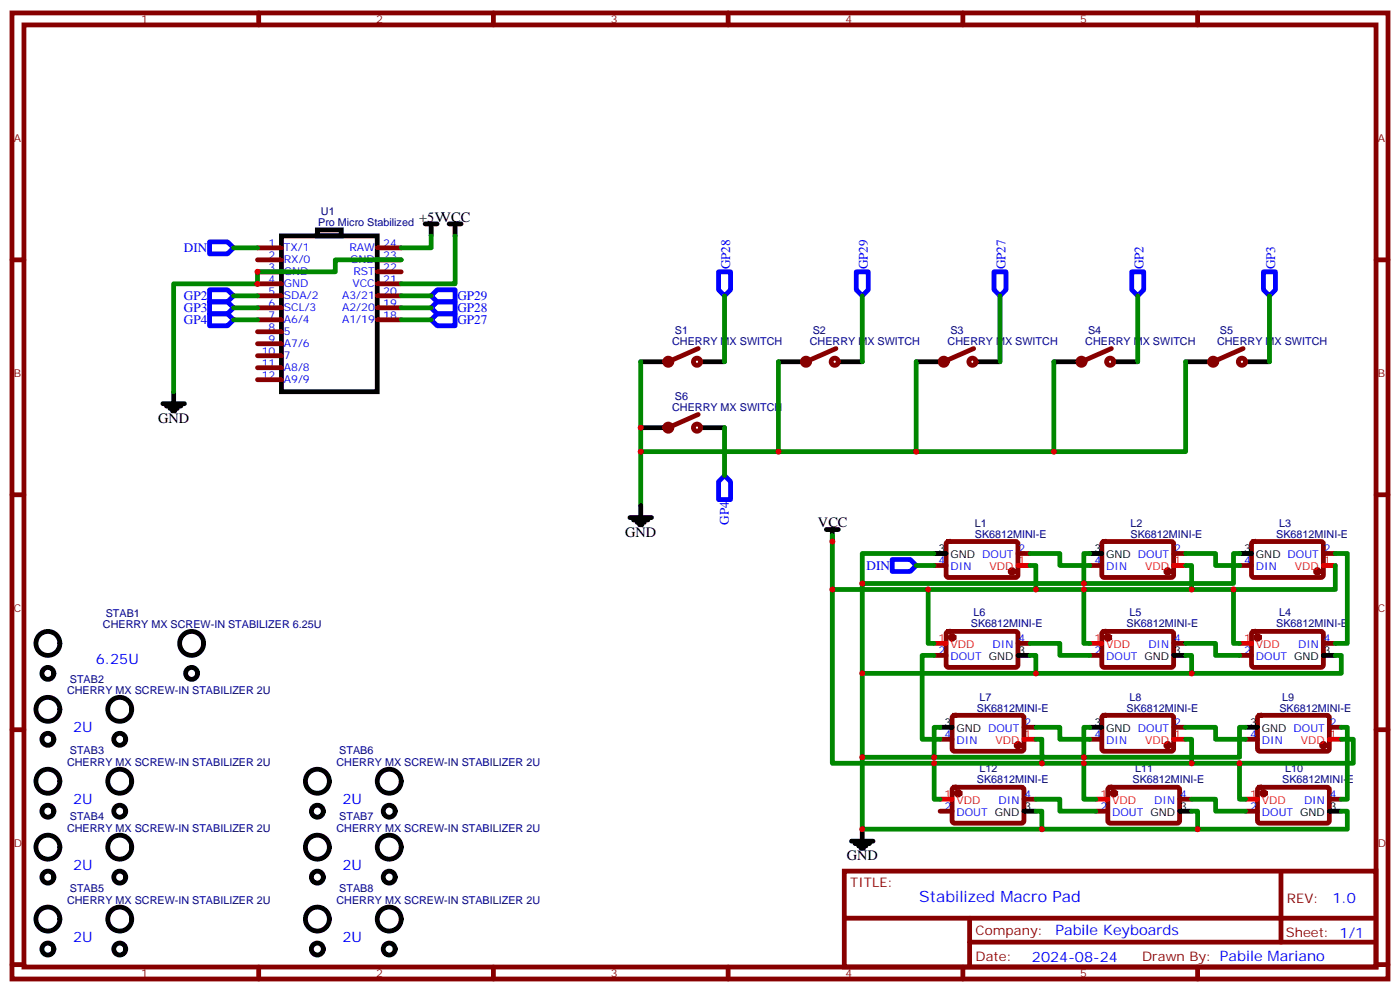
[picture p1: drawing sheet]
<svg xmlns="http://www.w3.org/2000/svg" width="412mm" height="292mm" viewBox="0 0 412 292" stroke-linecap="round" stroke-linejoin="round" font-family="sans-serif">
<g fill="none" stroke="#870000" stroke-width="1.4">
<path d="M3.5 3.8h405.4v284.3h-405.4zM7.1 7.3h398.2v277.3h-398.2zM76.2 3.8v3.5M145.3 3.8v3.5M214.5 3.8v3.5M283.6 3.8v3.5M352.8 3.8v3.5M3.5 76.5h3.6M75.8 76.5h7.1M75.8 73h7.1M111.1 76.5h7.1M111.1 73h7.1"/>
<path d="M405.3 76.5h3.6M75.8 80h7.1M75.8 83.5h7.1M75.8 87.1h7.1M75.8 90.6h7.1M75.8 94.1h7.1M75.8 97.6h7.1M111.1 80h7.1M111.1 83.5h7.1M111.1 87.1h7.1M111.1 90.6h7.1M111.1 94.1h7.1"/>
<path d="M75.8 101.2h7.1M75.8 104.7h7.1M75.8 108.2h7.1M75.8 111.8h7.1M205.7 102.6l-8.9 3.9M246.2 102.6l-8.8 3.9M286.8 102.6l-8.8 3.9M327.4 102.6l-8.8 3.9M366.2 102.6l-8.8 3.9M205.7 122l-8.9 3.9M3.5 145.6h3.6M278.9 159.6l.5-.2h20l.5 .7-.1 9.4-.6 .5-20.1-.1-.4-.6v-9.2z"/>
<path d="M324.8 159.6l.5-.2h20l.4 .7v9.4l-.7 .5-20-.1-.4-.6v-9.2zM368.9 159.6l.5-.2h20l.4 .7v9.4l-.7 .5-20-.1-.4-.6v-9.2zM405.3 145.6h3.6M275.2 166.4h3.5M299.9 162.9h3.5M321 166.4h3.6M345.7 162.9h3.5M365.1 166.4h3.6M389.8 162.9h3.5M275.2 192.9h3.5M278.9 186l.5-.2 20 .1 .5 .6-.1 9.5-.6 .4h-20.1l-.4-.7v-9.2zM299.9 189.4h3.5"/>
<path d="M321 192.9h3.6M324.8 186l.5-.2 20 .1 .4 .6v9.5l-.7 .4h-20l-.4-.7v-9.2zM345.7 189.4h3.5M365.1 192.9h3.6M368.9 186l.5-.2 20 .1 .4 .6v9.5l-.7 .4h-20l-.4-.7v-9.2zM389.8 189.4h3.5M3.5 214.8h3.6M276.9 217.6h3.6M280.7 210.7l.5-.2 20 .1 .4 .6v9.5l-.7 .4h-20l-.4-.7v-9.2zM301.6 214.1h3.6M321 217.6h3.6M324.8 210.7l.5-.2 20 .1 .4 .6v9.5l-.7 .4h-20l-.4-.7v-9.2z"/>
<path d="M345.7 214.1h3.5M366.9 217.6h3.5M370.7 210.7l.4-.2 20.1 .1 .4 .6-.1 9.5-.6 .4h-20.1l-.4-.7v-9.2zM391.6 214.1h3.5M405.3 214.8h3.6M276.9 238.8h3.6M280.7 231.9l.5-.2 20 .1 .4 .6v9.5l-.7 .4-20-.1-.4-.6v-9.2zM301.6 235.2h3.6M322.8 238.8h3.5M326.6 231.9l.4-.2 20.1 .1 .4 .6-.1 9.5-.6 .4-20-.1-.5-.6v-9.2zM347.5 235.2h3.5M366.9 238.8h3.5"/>
<path d="M370.7 231.9l.4-.2 20.1 .1 .4 .6-.1 9.5-.6 .4-20.1-.1-.4-.6v-9.2zM391.6 235.2h3.5M248.7 256.4h156.6v28.2h-156.6zM377.3 256.4v20.9M248.7 270.2h156.5M285.6 277.3h119.6M285.6 270.2v14.2M3.5 283.9h3.6M76.2 284.6v3.5M145.3 284.6v3.5M214.5 284.6v3.5M283.6 284.6v3.5"/>
<path d="M352.8 284.6v3.5M405.3 283.9h3.6"/>
<circle cx="196.8" cy="106.5" r="1.06"/>
<circle cx="205.3" cy="106.5" r="1.06"/>
<circle cx="237.4" cy="106.5" r="1.06"/>
<circle cx="245.9" cy="106.5" r="1.06"/>
<circle cx="278" cy="106.5" r="1.06"/>
<circle cx="286.5" cy="106.5" r="1.06"/>
<circle cx="318.6" cy="106.5" r="1.06"/>
<circle cx="327" cy="106.5" r="1.06"/>
<circle cx="357.4" cy="106.5" r="1.06"/>
<circle cx="365.8" cy="106.5" r="1.06"/>
<circle cx="196.8" cy="125.9" r="1.06"/>
<circle cx="205.3" cy="125.9" r="1.06"/>
</g>
<g fill="none" stroke="#000" stroke-width="1.4">
<path d="M82.9 69.4h28.2v45.9h-28.2zM93.5 67.7h7v1.7h-7zM125.2 65.9h3.6M127 65.9v3.5M132.3 65.9h3.5M134.1 65.9v3.5M48 118.8h6.3M49 119.5h4.3M51.2 115.3v3.5M188.7 106.5h7.1M206.4 106.5h7M229.3 106.5h7.1"/>
<path d="M246.9 106.5h7.1M269.9 106.5h7M287.5 106.5h7.1M310.4 106.5h7.1M328.1 106.5h7M349.2 106.5h7.1M366.9 106.5h7M50.1 120.2h2.1M50.8 120.9h.7M188.7 125.9h7.1M206.4 125.9h7M185.6 152.3h6.3"/>
<path d="M186.6 153h4.3M187.7 153.7h2.1M188.4 154.4h.7M188.7 148.8v3.5M243.4 155.9h3.5M245.2 155.9v3.5M275.2 162.9h3.5M321 162.9h3.6M365.1 162.9h3.6M299.9 192.9h3.5M345.7 192.9h3.5M389.8 192.9h3.5"/>
<path d="M276.9 214.1h3.6M321 214.1h3.6M366.9 214.1h3.5M301.6 238.8h3.6M347.5 238.8h3.5M391.6 238.8h3.5M250.8 247.6h6.4M251.9 248.3h4.2M252.9 249h2.2M253.6 249.7h.8M254 244.1v3.5"/>
<circle cx="14.1" cy="189.4" r="3.5"/>
<circle cx="14.1" cy="198.2" r="1.76"/>
<circle cx="56.4" cy="189.4" r="3.5"/>
<circle cx="56.4" cy="198.2" r="1.76"/>
<circle cx="14.1" cy="208.8" r="3.5"/>
<circle cx="14.1" cy="217.6" r="1.76"/>
<circle cx="35.3" cy="208.8" r="3.5"/>
<circle cx="35.3" cy="217.6" r="1.76"/>
<circle cx="14.1" cy="229.9" r="3.5"/>
<circle cx="14.1" cy="238.8" r="1.76"/>
<circle cx="35.3" cy="229.9" r="3.5"/>
<circle cx="35.3" cy="238.8" r="1.76"/>
<circle cx="93.5" cy="229.9" r="3.5"/>
<circle cx="93.5" cy="238.8" r="1.76"/>
<circle cx="114.7" cy="229.9" r="3.5"/>
<circle cx="114.7" cy="238.8" r="1.76"/>
<circle cx="14.1" cy="249.3" r="3.5"/>
<circle cx="14.1" cy="258.2" r="1.76"/>
<circle cx="35.3" cy="249.3" r="3.5"/>
<circle cx="35.3" cy="258.2" r="1.76"/>
<circle cx="93.5" cy="249.3" r="3.5"/>
<circle cx="93.5" cy="258.2" r="1.76"/>
<circle cx="114.7" cy="249.3" r="3.5"/>
<circle cx="114.7" cy="258.2" r="1.76"/>
<circle cx="14.1" cy="270.5" r="3.5"/>
<circle cx="14.1" cy="279.3" r="1.76"/>
<circle cx="35.3" cy="270.5" r="3.5"/>
<circle cx="35.3" cy="279.3" r="1.76"/>
<circle cx="93.5" cy="270.5" r="3.5"/>
<circle cx="93.5" cy="279.3" r="1.76"/>
<circle cx="114.7" cy="270.5" r="3.5"/>
<circle cx="114.7" cy="279.3" r="1.76"/>
</g>
<g fill="#870000" stroke="#870000" stroke-width="1.4">
<circle cx="298.1" cy="168.2" r=".53"/>
<circle cx="344" cy="168.2" r=".53"/>
<circle cx="388.1" cy="168.2" r=".53"/>
<circle cx="370.4" cy="187.6" r=".53"/>
<circle cx="326.3" cy="187.6" r=".53"/>
<circle cx="280.5" cy="187.6" r=".53"/>
<circle cx="299.9" cy="219.4" r=".53"/>
<circle cx="344" cy="219.4" r=".53"/>
<circle cx="389.8" cy="219.4" r=".53"/>
<circle cx="372.2" cy="233.5" r=".53"/>
<circle cx="328.1" cy="233.5" r=".53"/>
<circle cx="282.2" cy="233.5" r=".53"/>
</g>
<path d="M299.9 166.4h3.5M345.7 166.4h3.5M389.8 166.4h3.5M275.2 189.4h3.5M321 189.4h3.6M365.1 189.4h3.6M301.6 217.6h3.6M345.7 217.6h3.5M391.6 217.6h3.5M276.9 235.2h3.6M322.8 235.2h3.5M366.9 235.2h3.5" fill="none" stroke="#f00" stroke-width="1.4"/>
<g fill="none" stroke="#008700" stroke-width="1.4">
<path d="M68.8 73h7M118.2 76.5h-19.4v3.5h-23v3.5h-24.6v31.8M127 69.4v3.6h-8.8M134.1 69.4v14.1h-15.9M68.8 87.1h7M68.8 90.6h7M68.8 94.1h7M118.2 87.1h8.8M118.2 90.6h8.8M118.2 94.1h8.8M213.4 87.1v19.4M254 87.1v19.4"/>
<path d="M294.6 87.1v19.4M335.1 87.1v19.4M373.9 87.1v19.4M188.7 106.5v42.3M229.3 106.5v26.4h-40.6M269.9 106.5v26.4h-40.6M310.4 106.5v26.4h-40.5M349.2 106.5v26.4h-38.8M213.4 125.9v14.1M245.2 157.6v15.9h148.1v-7.1M245.2 173.5v51.1h153.4v-7h-3.5M269.9 166.4h5.3"/>
<path d="M273.4 173.5v15.9h1.8M275.2 162.9h-21.2v81.2h142.9v-5.3h-1.8M303.4 162.9h8.8v3.5h8.8M303.4 166.4h1.8v7.1M319.3 173.5v15.9h1.7M321 162.9h-1.7v8.8M349.2 162.9h8.9v3.5h7M349.2 166.4h1.8v7.1M363.4 173.5v15.9h1.7M365.1 162.9h-1.7v8.8h-109.4M393.3 162.9h3.6v26.5h-3.6M275.2 192.9h-3.6v24.7h5.3"/>
<path d="M303.4 189.4h8.8v3.5h8.8M303.4 192.9h1.8v5.3M349.2 189.4h8.9v3.5h7M349.2 192.9h1.8v5.3M393.3 192.9h1.8v5.3h-141.1M276.9 214.1h-1.7v8.8M305.2 214.1h7v3.5h8.8M305.2 217.6h1.7v7M321 214.1h-1.7v8.8M349.2 214.1h8.9v3.5h8.8M349.2 217.6h1.8v7M366.9 214.1h-1.8v8.8h-111.1"/>
<path d="M395.1 214.1h1.8v21.1h-1.8M275.2 224.6v10.6h1.7M305.2 235.2h7v3.6h10.6M305.2 238.8h1.7v5.3M319.3 224.6v10.6h3.5M351 235.2h7.1v3.6h8.8M351 238.8h1.8v5.3M365.1 224.6v10.6h1.8"/>
</g>
<g fill="none" stroke="#00f" stroke-width="1.4">
<path d="M61.7 71.2h5.3l1.8 1.8-1.8 1.7h-5.3zM61.7 85.3h5.3l1.8 1.8-1.8 1.7h-5.3zM61.7 88.8h5.3l1.8 1.8-1.8 1.8h-5.3zM61.7 92.4h5.3l1.8 1.7-1.8 1.8h-5.3zM127 87.1l1.8-1.8h5.3v3.5h-5.3zM127 90.6l1.8-1.8h5.3v3.6h-5.3zM127 94.1l1.8-1.7h5.3v3.5h-5.3zM211.7 80h3.5v5.3l-1.8 1.8-1.7-1.8zM252.2 80h3.6v5.3l-1.8 1.8-1.8-1.8zM292.8 80h3.5v5.3l-1.7 1.8-1.8-1.8zM333.4 80h3.5v5.3l-1.8 1.8-1.7-1.8zM372.2 80h3.5v5.3l-1.8 1.8-1.7-1.8z"/>
<path d="M213.4 140l1.8 1.7v5.3h-3.5v-5.3zM262.8 164.7h5.3l1.8 1.7-1.8 1.8h-5.3z"/>
</g>
<g fill="#c00">
<circle cx="188.7" cy="125.9" r=".88"/>
<circle cx="188.7" cy="132.9" r=".88"/>
<circle cx="229.3" cy="132.9" r=".88"/>
<circle cx="269.9" cy="132.9" r=".88"/>
<circle cx="310.4" cy="132.9" r=".88"/>
<circle cx="254" cy="171.7" r=".88"/>
<circle cx="319.3" cy="171.7" r=".88"/>
<circle cx="254" cy="198.2" r=".88"/>
<circle cx="351" cy="198.2" r=".88"/>
<circle cx="305.2" cy="198.2" r=".88"/>
<circle cx="254" cy="222.9" r=".88"/>
<circle cx="319.3" cy="222.9" r=".88"/>
<circle cx="275.2" cy="222.9" r=".88"/>
<circle cx="254" cy="244.1" r=".88"/>
<circle cx="352.8" cy="244.1" r=".88"/>
<circle cx="306.9" cy="244.1" r=".88"/>
<circle cx="351" cy="173.5" r=".88"/>
<circle cx="305.2" cy="173.5" r=".88"/>
<circle cx="245.2" cy="159.4" r=".88"/>
<circle cx="245.2" cy="173.5" r=".88"/>
<circle cx="351" cy="224.6" r=".88"/>
<circle cx="306.9" cy="224.6" r=".88"/>
<circle cx="275.2" cy="224.6" r=".88"/>
<circle cx="319.3" cy="224.6" r=".88"/>
<circle cx="365.1" cy="224.6" r=".88"/>
<circle cx="363.4" cy="173.5" r=".88"/>
<circle cx="319.3" cy="173.5" r=".88"/>
<circle cx="273.4" cy="173.5" r=".88"/>
<circle cx="75.8" cy="83.5" r=".88"/>
<circle cx="75.8" cy="80" r=".88"/>
</g>
<text font-size="4.6" fill="#00f" x="270.8" y="265.4">Stabilized Macro Pad</text>
<g font-size="4.2">
<text x="123.5" y="65.2">+5VVCC</text>
<text x="46.6" y="124.5">GND</text>
<text x="240.9" y="155.2">VCC</text>
<text x="184.1" y="158">GND</text>
<text x="249.4" y="253.2">GND</text>
</g>
<g font-size="4.2" fill="#00f">
<text x="28.2" y="195.4">6.25U</text>
<text x="21.5" y="215.5">2U</text>
<text x="21.5" y="236.6">2U</text>
<text x="100.9" y="236.6">2U</text>
<text x="21.5" y="256">2U</text>
<text x="100.9" y="256">2U</text>
<text x="392.5" y="265.7">1.0</text>
<text x="310.9" y="275.2">Pabile Keyboards</text>
<text x="21.5" y="277.2">2U</text>
<text x="100.9" y="277.2">2U</text>
<text x="304" y="283">2024-08-24</text>
</g>
<g font-size="3.9" fill="#00f">
<text x="54.2" y="74.2">DIN</text>
<text x="215.1" y="79.3" transform="rotate(-90 215.1 79.3)">GP28</text>
<text x="255.7" y="79.3" transform="rotate(-90 255.7 79.3)">GP29</text>
<text x="296.2" y="79.3" transform="rotate(-90 296.2 79.3)">GP27</text>
<text x="336.8" y="79.3" transform="rotate(-90 336.8 79.3)">GP2</text>
<text x="375.6" y="79.3" transform="rotate(-90 375.6 79.3)">GP3</text>
<text x="54.2" y="88.3">GP2</text>
<text x="134.8" y="88.4">GP29</text>
<text x="54.2" y="91.8">GP3</text>
<text x="54.2" y="95.4">GP4</text>
<text x="134.8" y="92">GP28</text>
<text x="134.8" y="95.5">GP27</text>
<text x="214.7" y="154.4" transform="rotate(-90 214.7 154.4)">GP4</text>
<text x="255.2" y="167.7">DIN</text>
</g>
<g font-size="3.9" fill="#800">
<text x="250.5" y="261">TITLE:</text>
<text x="379.1" y="265.7">REV:</text>
<text x="287.4" y="275.2">Company:</text>
<text x="378.7" y="275.8">Sheet: 1/1</text>
<text x="287.4" y="282.9">Date:</text>
<text x="336.4" y="282.9">Drawn By: Pabile Mariano</text>
</g>
<g font-size="3.2" fill="#800">
<text x="41.6" y="6.8">1</text>
<text x="110.8" y="6.8">2</text>
<text x="179.9" y="6.8">3</text>
<text x="249.1" y="6.8">4</text>
<text x="318.2" y="6.8">5</text>
<text x="4.1" y="41.9">A</text>
<text x="405.9" y="41.9">A</text>
<text x="4.1" y="111.1">B</text>
<text x="405.9" y="111.1">B</text>
<text x="4.1" y="180.2">C</text>
<text x="405.9" y="180.2">C</text>
<text x="4.1" y="249.3">D</text>
<text x="405.9" y="249.3">D</text>
<text x="41.6" y="287.6">1</text>
<text x="110.8" y="287.6">2</text>
<text x="179.9" y="287.6">3</text>
<text x="249.1" y="287.6">4</text>
<text x="318.2" y="287.6">5</text>
</g>
<g font-size="3.2" fill="#000080">
<text x="94.5" y="63.3">U1</text>
<text x="93.7" y="66.6">Pro Micro Stabilized</text>
<text x="198" y="101.5">CHERRY MX SWITCH</text>
<text x="198.8" y="98.2">S1</text>
<text x="238.6" y="101.5">CHERRY MX SWITCH</text>
<text x="239.4" y="98.2">S2</text>
<text x="279.1" y="101.5">CHERRY MX SWITCH</text>
<text x="280" y="98.2">S3</text>
<text x="319.7" y="101.5">CHERRY MX SWITCH</text>
<text x="320.5" y="98.2">S4</text>
<text x="358.5" y="101.5">CHERRY MX SWITCH</text>
<text x="359.3" y="98.2">S5</text>
<text x="198.8" y="117.6">S6</text>
<text x="198" y="120.9">CHERRY MX SWITCH</text>
<text x="287.2" y="155.2">L1</text>
<text x="333" y="155.2">L2</text>
<text x="376.8" y="155">L3</text>
<text x="287.2" y="158.3">SK6812MINI-E</text>
<text x="333" y="158.3">SK6812MINI-E</text>
<text x="375.9" y="158.3">SK6812MINI-E</text>
<text x="30.3" y="184.8">CHERRY MX SCREW-IN STABILIZER 6.25U</text>
<text x="31.2" y="181.5">STAB1</text>
<text x="286" y="184.7">SK6812MINI-E</text>
<text x="286.8" y="181.4">L6</text>
<text x="331.8" y="184.7">SK6812MINI-E</text>
<text x="332.7" y="181.4">L5</text>
<text x="375.9" y="184.7">SK6812MINI-E</text>
<text x="376.8" y="181.4">L4</text>
<text x="20.6" y="200.9">STAB2</text>
<text x="19.8" y="204.2">CHERRY MX SCREW-IN STABILIZER 2U</text>
<text x="287.8" y="209.5">SK6812MINI-E</text>
<text x="288.6" y="206.2">L7</text>
<text x="331.8" y="209.5">SK6812MINI-E</text>
<text x="332.7" y="206.2">L8</text>
<text x="376.9" y="209.5">SK6812MINI-E</text>
<text x="377.7" y="206.2">L9</text>
<text x="19.8" y="225.4">CHERRY MX SCREW-IN STABILIZER 2U</text>
<text x="20.6" y="222.1">STAB3</text>
<text x="99.1" y="225.4">CHERRY MX SCREW-IN STABILIZER 2U</text>
<text x="100" y="222.1">STAB6</text>
<text x="288.6" y="227.2">L12</text>
<text x="334.4" y="227.2">L11</text>
<text x="378.5" y="227.2">L10</text>
<text x="287.8" y="230.5">SK6812MINI-E</text>
<text x="333.6" y="230.5">SK6812MINI-E</text>
<text x="377.7" y="230.5">SK6812MINI-E</text>
<text x="19.8" y="244.8">CHERRY MX SCREW-IN STABILIZER 2U</text>
<text x="20.6" y="241.5">STAB4</text>
<text x="99.1" y="244.8">CHERRY MX SCREW-IN STABILIZER 2U</text>
<text x="100" y="241.5">STAB7</text>
<text x="20.6" y="262.6">STAB5</text>
<text x="100" y="262.6">STAB8</text>
<text x="19.8" y="265.9">CHERRY MX SCREW-IN STABILIZER 2U</text>
<text x="99.1" y="265.9">CHERRY MX SCREW-IN STABILIZER 2U</text>
</g>
<g font-size="3.2" fill="#00f">
<text x="79.1" y="72.6">1</text>
<text x="79.1" y="76.1">2</text>
<text x="83.6" y="74">TX/1</text>
<text x="83.6" y="77.5">RX/0</text>
<text x="102.9" y="74">RAW</text>
<text x="103.1" y="77.5">GND</text>
<text x="112.9" y="72.6">24</text>
<text x="112.9" y="76.1">23</text>
<text x="79.1" y="79.7">3</text>
<text x="79.1" y="83.2">4</text>
<text x="83.6" y="81.1">GND</text>
<text x="104.1" y="81.1">RST</text>
<text x="112.9" y="79.7">22</text>
<text x="112.9" y="83.2">21</text>
<text x="79.1" y="86.7">5</text>
<text x="83.6" y="84.6">GND</text>
<text x="83.6" y="88.1">SDA/2</text>
<text x="100.8" y="88.1">A3/21</text>
<text x="103.8" y="84.6">VCC</text>
<text x="112.9" y="86.7">20</text>
<text x="79.1" y="90.2">6</text>
<text x="79.1" y="93.8">7</text>
<text x="83.6" y="91.7">SCL/3</text>
<text x="83.6" y="95.2">A6/4</text>
<text x="100.8" y="91.7">A2/20</text>
<text x="100.8" y="95.2">A1/19</text>
<text x="112.9" y="90.2">19</text>
<text x="112.9" y="93.8">18</text>
<text x="79.1" y="97.3">8</text>
<text x="79.1" y="100.8">9</text>
<text x="83.6" y="98.7">5</text>
<text x="77.1" y="104.4">10</text>
<text x="77.1" y="107.9">11</text>
<text x="83.6" y="102.2">A7/6</text>
<text x="83.6" y="105.8">7</text>
<text x="77.1" y="111.4">12</text>
<text x="83.6" y="109.3">A8/8</text>
<text x="83.6" y="112.8">A9/9</text>
<text x="276.5" y="166.1">4</text>
<text x="280" y="167.9">DIN</text>
<text x="300" y="162.6">2</text>
<text x="322.4" y="166.1">4</text>
<text x="325.9" y="167.9">DIN</text>
<text x="345.9" y="162.6">2</text>
<text x="366.5" y="166.1">4</text>
<text x="370" y="167.9">DIN</text>
<text x="390" y="162.6">2</text>
<text x="292.4" y="190.8">DIN</text>
<text x="300" y="189">4</text>
<text x="338.3" y="190.8">DIN</text>
<text x="345.9" y="189">4</text>
<text x="382.4" y="190.8">DIN</text>
<text x="390" y="189">4</text>
<text x="276.5" y="192.5">2</text>
<text x="280" y="194.3">DOUT GND</text>
<text x="322.4" y="192.5">2</text>
<text x="325.9" y="194.3">DOUT GND</text>
<text x="366.5" y="192.5">2</text>
<text x="370" y="194.3">DOUT GND</text>
<text x="301.8" y="213.7">2</text>
<text x="345.9" y="213.7">2</text>
<text x="391.8" y="213.7">2</text>
<text x="278.3" y="217.2">4</text>
<text x="281.8" y="219">DIN</text>
<text x="322.4" y="217.2">4</text>
<text x="325.9" y="219">DIN</text>
<text x="368.2" y="217.2">4</text>
<text x="371.7" y="219">DIN</text>
<text x="278.3" y="238.4">2</text>
<text x="294.2" y="236.6">DIN</text>
<text x="301.8" y="234.9">4</text>
<text x="324.1" y="238.4">2</text>
<text x="340" y="236.6">DIN</text>
<text x="347.7" y="234.9">4</text>
<text x="368.2" y="238.4">2</text>
<text x="384.1" y="236.6">DIN</text>
<text x="391.8" y="234.9">4</text>
<text x="281.8" y="240.2">DOUT GND</text>
<text x="327.6" y="240.2">DOUT GND</text>
<text x="371.7" y="240.2">DOUT GND</text>
</g>
<g font-size="3.2">
<text x="276.5" y="162.6">3</text>
<text x="280" y="164.3">GND DOUT</text>
<text x="322.4" y="162.6">3</text>
<text x="325.9" y="164.3">GND DOUT</text>
<text x="366.5" y="162.6">3</text>
<text x="370" y="164.3">GND DOUT</text>
<text x="300" y="192.5">3</text>
<text x="345.9" y="192.5">3</text>
<text x="390" y="192.5">3</text>
<text x="278.3" y="213.7">3</text>
<text x="281.8" y="215.5">GND DOUT</text>
<text x="322.4" y="213.7">3</text>
<text x="325.9" y="215.5">GND DOUT</text>
<text x="368.2" y="213.7">3</text>
<text x="371.7" y="215.5">GND DOUT</text>
<text x="301.8" y="238.4">3</text>
<text x="347.7" y="238.4">3</text>
<text x="391.8" y="238.4">3</text>
</g>
<g font-size="3.2" fill="#f00">
<text x="291.5" y="167.9">VDD</text>
<text x="300" y="166.1">1</text>
<text x="337.4" y="167.9">VDD</text>
<text x="345.9" y="166.1">1</text>
<text x="381.5" y="167.9">VDD</text>
<text x="390" y="166.1">1</text>
<text x="276.5" y="189">1</text>
<text x="280" y="190.8">VDD</text>
<text x="322.4" y="189">1</text>
<text x="325.9" y="190.8">VDD</text>
<text x="366.5" y="189">1</text>
<text x="370" y="190.8">VDD</text>
<text x="293.3" y="219">VDD</text>
<text x="301.8" y="217.2">1</text>
<text x="337.4" y="219">VDD</text>
<text x="345.9" y="217.2">1</text>
<text x="383.2" y="219">VDD</text>
<text x="391.8" y="217.2">1</text>
<text x="278.3" y="234.9">1</text>
<text x="281.8" y="236.6">VDD</text>
<text x="324.1" y="234.9">1</text>
<text x="327.6" y="236.6">VDD</text>
<text x="368.2" y="234.9">1</text>
<text x="371.7" y="236.6">VDD</text>
</g>
</svg>
